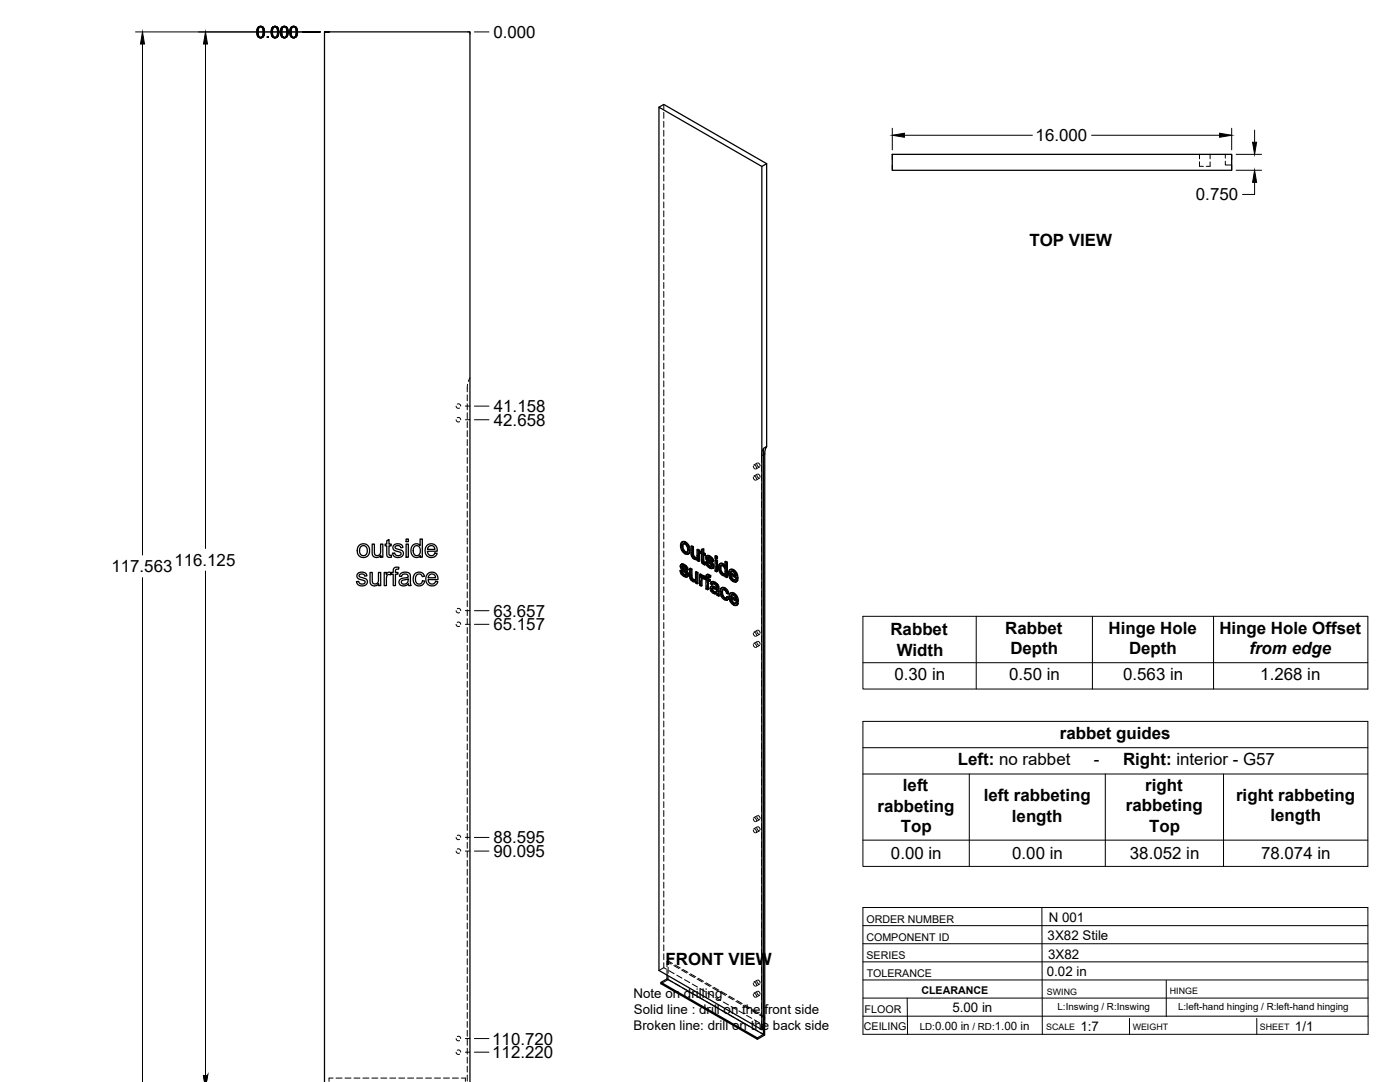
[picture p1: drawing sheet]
<svg xmlns="http://www.w3.org/2000/svg" width="559mm" height="432mm" viewBox="0 0 559 432" stroke-linecap="round" stroke-linejoin="round" font-family="sans-serif">
<!-- layer: Hidden -->
<g fill="none" stroke="#000" stroke-width=".4">
<path d="M264.9 41.7v2M264.9 44.9v2.3M264.9 48.4v2.4M264.9 52v2.4M264.9 55.6v2.4M264.9 59.1v2.4M264.9 62.7v2.4M264.9 66.3v2.4M264.9 69.9v2.3M264.9 73.4v2.4M264.9 77v2.4M478.8 64.6v1.8h1.5"/>
<path d="M478.8 61.6v1.8M483 64.6v1.8h-1.5M483 61.6v1.8M489.1 64.3v1.5h2.5M489.1 61.6v1.5M264.9 80.6v2.4M264.9 84.1v2.4M264.9 87.7v2.4M264.9 91.3v2.4M264.9 94.9v2.3M264.9 98.4v2.4M264.9 102v2.4"/>
<path d="M264.9 105.6v2.4M264.9 109.2v2.3M264.9 112.7v2.4M264.9 116.3v2.4M264.9 119.9v2.3M264.9 123.4v2.4M264.9 127v2.4M264.9 130.6v2.4M264.9 134.2v2.3M264.9 137.7v2.4M186.5 157.6v2.4M186.6 153.4l-.1 3"/>
<path d="M187.6 150.8l-.7 1.4M264.9 141.3v2.4M264.9 144.9v2.4M264.9 148.4v2.4M264.9 152v2.4M264.9 155.6v2.4M264.9 159.2v2.3M182.1 167.5l.4 .8h.9M182.1 162.1l.4 .8 .9-.1M182.5 166.7l1 .1 .4 .7M182.5 161.3l.8-.1 .6 .9M186.5 161.1v2.4"/>
<path d="M186.5 164.7v2.4M186.5 168.3v2.4M186.5 171.9v2.3M186.5 175.4v2.4M186.5 179v2.4M264.9 162.7v2.4M264.9 166.3v2.4M264.9 169.9v2.4M264.9 173.4v2.4M264.9 177v2.4M304.7 178.9l-.7 1.8v4M186.5 182.6v2.4"/>
<path d="M186.5 186.2v2.3M186.5 189.7v2.4M186.5 193.3v2.4M186.5 196.9v2.3M264.9 180.6v2.4M264.9 184.2v2.3M264.9 187.7v2.4M264.9 191.3v2.4M264.9 194.9v2.4M264.9 198.5v2.3M300.7 190.5l.2 .7 .6 .4M300.7 186l.2 .7 .6 .5"/>
<path d="M301.1 190l.6 .4 .2 .8M301.1 185.6l.6 .4 .2 .8M302.1 189.6l.2 .7 .6 .5M302.1 185.2l.2 .7 .6 .5M302.3 189.2l-1.4 .8M302.3 184.8l-1.4 .8M302.6 189.2l.5 .4 .3 .8M302.6 184.7l.5 .5 .3 .7M303.2 190.8l-1.4 .8M303.2 186.3l-1.4 .9M304 185.9v2.3M304 189.4v2.4"/>
<path d="M304 193v2.4M304 196.6v2.3M186.5 200.4v2.4M186.5 204v2.4M186.5 207.6v2.4M186.5 211.2v2.3M186.5 214.7v2.4M186.5 218.3v2.4M264.9 202v2.4M264.9 205.6v2.4M264.9 209.2v2.3M264.9 212.7v2.4"/>
<path d="M264.9 216.3v2.4M264.9 219.9v2.4M271.9 217.6l.5 1.9-.3 .2M272.4 219.5l1.3 1.3-.3 .2M272.5 216.1l-.9 1.6M272.8 217l-.2 .1M272.9 216.9h.8l-.3 .2M273.7 216.9l.8 .9-.3 .2M274.5 217.8l.3 1.4-.3 .2M274.8 219.2l-.1 .8-.5 .4M276.2 217.8v3.4l-.3 .2M278.5 219.2v2.8l-.4 .5"/>
<path d="M279.8 219.9v.6l-.3 .2M280.3 219.1v1.1l-.3 .2M304 200.2v2.3M304 203.7v2.4M304 207.3v2.4M304 210.9v2.3M304 214.4v2.4M304 218v2.4M186.5 221.9v2.4M186.5 225.4v2.4M186.5 229v2.4M186.5 232.6v2.4"/>
<path d="M186.5 236.2v2.3M186.5 239.7v2.4M264.9 223.5v2.3M264.9 227v2.4M264.9 230.6v2.4M264.9 234.2v2.4M264.9 237.7v2.4M271.7 227.6l.5 1.3-.3 .2M271.8 225.8l.2 .6-.3 .2M271.9 225.3l-.4 .6M272 226.4l.4 .7-.3 .1M272.1 225.1l-.5 .4"/>
<path d="M272.2 228.9l1.1 1-.3 .1M272.3 225.9l.3-.2-.1 .2M272.4 227.1l1.6 1.5-.3 .1M272.6 225.8l-.4 .2M272.6 225.7l.6 .2-.3 .2M273.2 225.9l.6 .5-.3 .2M273.3 229.9l.8 .2-.3 .2M273.7 220.8l.9 .3-.3 .2M273.8 226.4l.3 .7-.4 .2M274 229.4h-.2M274 228.6l.2 .5-.3 .2M274 229.4l-.3 .2 .3-.2"/>
<path d="M274.1 227.1l.6 .3M274.2 229.1l-.2 .3M274.5 230.1h-.4M274.5 220.3h-.3M274.9 221l-.3 .1M275.5 226.8l.1 3.3-.3 .2M275.6 230.1l.2 .7-.3 .1M275.8 230.8l.4 .6-.3 .2M276.2 221.2l.2 .6-.3 .2M276.2 231.4l.6 .5-.3 .2M276.4 221.8l.4 .7-.3 .2M276.8 222.5l.6 .5-.3 .1"/>
<path d="M276.8 231.9l.7 .2 .5-.3-.2 .2M277.4 223l.8 .2 .4-.3-.2 .2M277.5 231.5h.1M277.7 231.4l-.4 .2M277.8 231.2l-.3 .3M277.9 228.1v2.7l-.4 .6M278 231.8v.7l-.3 .1M278 232.5l.6 .3M278.1 222.5h.1M278.3 222.5l-.4 .2M278.4 222.3l-.3 .2M278.6 222.9v.6l-.3 .2"/>
<path d="M278.6 223.5l.6 .4M279.5 231.8v1.5l-.3 .2M279.5 233.3l.7 .4M279.5 229v1.6M279.8 220.5l.5 .3-.3 .2M280 220l.3 .2M280.1 230.6l.8-.1-.3 .2M280.1 229.9v.1M280.2 230.6l.3-.2-.2 .2M280.3 220.8l.1 3.4-.4 .1M280.4 224.2l.2 .4-.3 .2M280.4 229.7l-.6 .5"/>
<path d="M280.6 221.3l.3-.2v.4M280.6 224.6l.5 .5-.3 .2M280.9 230.5l.4 .4M280.9 221.1l.6 .4M281.1 225.1l.5 .2M281.2 230.6l.3-.2-.2 .5M281.3 230.9l-.1 .1M281.5 230.8l.6 .3-.3 .2M281.5 230.4l-.3 .5M281.5 230.3l-.3 .2M281.8 230.3l.3 .2M281.9 224.2l.5 1.3-.3 .2"/>
<path d="M282 222.3l.1 .7-.3 .2M282.1 233.6v1.2l-.3 .2M282.1 234.8l.6 .4M282.1 231.1v1.2M282.1 221.9l-.4 .6M282.1 223l.5 .6-.4 .2M282.2 229.4l-.1 1.1-.3 .2M282.3 221.7l-.5 .4M282.3 229.2l-.5 .4M282.4 225.5l1.1 1-.3 .1M282.4 231.6l.3-.2v.4M282.5 222.5l.3-.2-.2 .2"/>
<path d="M282.5 230.2l.4-.2-.2 .2M282.6 223.6l1.5 1.6-.3 .1M282.7 231.4l.7 .5M282.7 222.4l-.3 .1M282.8 222.3l.6 .2-.3 .2M282.9 230l.4 .1-.4 .2M283.3 230.1l.3 .3M283.4 222.5l.6 .5-.3 .2M283.5 226.5l.8 .2-.3 .2M283.7 234.6l.4 1.1-.4 .2M283.8 232.7l.6 .5M283.8 234.1l-.4 .7"/>
<path d="M284 223l.2 .7-.3 .2M284 234l-.5 .3M284.1 235.7l.9 .9-.3 .2M284.1 232.2l-.6 .7M284.1 226h-.1M284.1 225.2l.2 .5-.3 .1M284.2 226l-.3 .2 .2-.2M284.2 232.1l-.4 .2M284.2 223.7l.6 .2M284.3 225.7l-.2 .3M284.4 232.9l.4-.2-.3 .2M284.5 234.7l.2-.1z"/>
<path d="M284.6 234.6l-.1 .1M284.6 226.7h-.3M284.7 234.6l1.6 .5-.3 .2M284.8 232.7l.6 .2-.3 .2M285 236.6l.7 .2-.3 .2M285.4 232.9l.7 .7-.3 .2M285.7 236.8l.7-.1-.4 .2M285.7 226.1v1.5l-.3 .2M285.7 221.7v.9l-.3 .1M285.7 227.6l.7 .4M285.7 223.4v1.5M285.7 222.6l.7 .3"/>
<path d="M286 234.4l.3 .1M286 236.2l-.3 .2M286.1 233.6l.2 .7-.3 .2M286.2 236l-.4 .3M286.3 235.1l-.1 .9-.3 .2M286.3 234.3l-.3 .4M286.4 236.7l.1 .6-.3 .2M286.5 237.3l.6 .4M287.1 226.3l.2 1.3-.3 .2M287.3 225.2l-.2 1.1-.3 .2M287.3 227.6l.6 1.1-.4 .2M287.6 224.9l-.6 .5"/>
<path d="M287.7 235.9l.5 1.9-.3 .2M287.9 228.7l.8 .7-.3 .2M287.9 234.8l-.2 1.1-.3 .2M288 225.6h.7l-.3 .2M288 225.6v.1M288.1 225.6l-.3 .1 .2-.1M288.2 237.8l1.2 1.3-.3 .2M288.2 234.5l-.6 .5M288.6 235.3l-.2 .1M288.7 235.2h.8l-.4 .2M288.7 229.4l.6 .2 .4-.2-.2 .2M288.7 225.6l.8 .8-.4 .2"/>
<path d="M289.4 225.6l.3 .5M289.4 239.1l1 .2M289.5 235.2l.5 .6-.3 .2M289.5 228.9l-.3 .1M289.5 226.4l.3 1.5-.4 .2M289.7 224v2.1l-.3 .2M289.7 229.4v.6l-.3 .1M289.7 230l.6 .3M289.8 227.9l-.2 .8-.5 .4M290 235.8l.3 .8-.3 .2M290 238.6l-.1 .1M290.3 236.6l.6 .3"/>
<path d="M290.3 238l-.6 .8M291.1 228.6l.5 1.9-.3 .2M291.3 238l.5 1.9-.3 .2M291.4 229.3l.4-.1v.4M291.6 230.5l1.3 1.4-.4 .2M291.6 227.2l-.8 1.6M291.6 238.7l.4-.2v.4M291.8 229.2l2.7 1.6M291.8 239.9l1.3 1.3-.3 .2M291.8 236.6l-.8 1.6M292 238.5l2.7 1.6M292 228h-.2"/>
<path d="M292.1 227.9h.7l-.3 .2M292.2 237.4h-.2M292.3 237.2l.8 .1-.4 .2M292.8 227.9l.8 .9-.3 .2M292.9 231.9l1 .2-.3 .2M293.1 237.3l.7 .9-.3 .2M293.4 231.4h.1M293.5 229.6l.4 .2M293.6 231.4l-.3 .1 .2-.1M293.6 228.8l.3 1-.4 .2M293.7 238.9l.4 .2M293.8 238.2l.3 .9-.4 .2"/>
<path d="M293.9 230.9l-.4 .5M294.1 232l-.2 .1M304 221.6v2.4M304 225.1v2.4M304 228.7v2.4M304 232.3v2.4M304 235.9v2.4M304 239.4v2.4M182.1 249.2l.4 .7h.9M182.1 243.7l.4 .8h.9M182.5 248.4h1l.4 .8M182.5 242.9h.8l.6 .8"/>
<path d="M186.5 243.3v2.4M186.5 246.9v2.4M186.5 250.4v2.4M186.5 254v2.4M186.5 257.6v2.4M264.9 241.3v2.4M264.9 244.9v2.4M264.9 248.5v2.3M264.9 252v2.4M264.9 255.6v2.4M264.9 259.2v2.4M293.1 241.2l1 .3-.3 .2"/>
<path d="M293.6 240.8h.1M293.8 240.7l-.1 .1M294 240.3l-.3 .5M294.3 241.4l-.2 .1M300.7 257.2l.2 .7 .6 .5M300.7 252.8l.2 .6 .6 .5M301.1 256.8l.6 .4 .2 .7M301.1 252.3l.6 .4 .2 .8M302.1 256.4l.2 .7 .6 .5M302.1 251.9l.2 .7 .6 .5M302.3 256l-1.4 .8M302.3 251.5l-1.4 .8"/>
<path d="M302.6 255.9l.5 .4 .3 .8M302.6 251.5l.5 .4 .3 .8M303.2 257.5l-1.4 .9M303.2 253.1l-1.4 .8M304 243v2.4M304 246.6v2.4M304 250.1v2.4M304 253.7v2.4M304 257.3v2.4M186.5 261.2v2.3M186.5 264.7v2.4M186.5 268.3v2.4"/>
<path d="M186.5 271.9v2.4M186.5 275.4v2.4M186.5 279v2.4M264.9 262.7v2.4M264.9 266.3v2.4M264.9 269.9v2.4M264.9 273.5v2.3M264.9 277v2.4M304 260.9v2.3M304 264.4v2.4M304 268v2.4M304 271.6v2.4"/>
<path d="M304 275.2v2.3M304 278.7v2.4M186.5 282.6v2.4M186.5 286.2v2.3M186.5 289.7v2.4M186.5 293.3v2.4M186.5 296.9v2.4M264.9 280.6v2.4M264.9 284.2v2.4M264.9 287.8v2.3M264.9 291.3v2.4M264.9 294.9v2.4"/>
<path d="M264.9 298.5v2.3M304 282.3v2.4M304 285.9v2.3M304 289.5v2.3M304 293v2.4M304 296.6v2.4M186.5 300.4v2.4M186.5 304v2.4M186.5 307.6v2.4M186.5 311.2v2.3M186.5 314.7v2.4M186.5 318.3v2.4"/>
<path d="M264.9 302v2.4M264.9 305.6v2.4M264.9 309.2v2.4M264.9 312.8v2.3M264.9 316.3v2.4M264.9 319.9v2.4M304 300.2v2.3M304 303.7v2.4M304 307.3v2.4M304 310.9v2.4M304 314.5v2.3M304 318v2.4"/>
<path d="M182.1 339.6l.4 .8h.9M182.1 334.2l.4 .8h.9M182.5 338.8l1 .1 .4 .7M182.5 333.4h1l.4 .8M186.5 321.9v2.4M186.5 325.5v2.3M186.5 329v2.4M186.5 332.6v2.4M186.5 336.2v2.3M186.5 339.7v2.4M264.9 323.5v2.4M264.9 327v2.4"/>
<path d="M264.9 330.6v2.4M264.9 334.2v2.4M264.9 337.8v2.3M300.7 331.2l.2 .7 .6 .5M300.7 326.7l.2 .7 .6 .5M301.1 330.8l.6 .4 .2 .7M301.1 326.3l.6 .4 .2 .8M302.1 330.4l.2 .6 .6 .5M302.1 325.9l.2 .7 .6 .5M302.3 329.9l-1.4 .9M302.3 325.5l-1.4 .8M302.6 329.9l.5 .4 .3 .8"/>
<path d="M302.6 325.5l.5 .4 .3 .7M303.2 331.5l-1.4 .8M303.2 327.1l-1.4 .8M304 321.6v2.4M304 325.2v2.4M304 328.7v2.4M304 332.3v2.4M304 335.9v2.4M304 339.4v2.4M186.5 343.3v2.4M186.5 346.9v2.4M186.5 350.5v2.3"/>
<path d="M186.5 354v2.4M186.5 357.6v2.4M264.9 341.3v2.4M264.9 344.9v2.4M264.9 348.5v2.4M264.9 352v2.4M264.9 355.6v2.4M264.9 359.2v2.4M304 343v2.4M304 346.6v2.4M304 350.2v2.4M304 353.7v2.4"/>
<path d="M304 357.3v2.4M186.5 361.2v2.4M186.5 364.7v2.4M186.5 368.3v2.4M186.5 371.9v2.4M186.5 375.5v2.3M186.5 379v2.4M264.9 362.8v2.3M264.9 366.3v2.4M264.9 369.9v2.4M264.9 373.5v2.4M264.9 377.1v2.3"/>
<path d="M304 360.9v2.4M304 364.5v2.3M304 368v2.4M304 371.6v2.4M304 375.2v2.3M304 378.8v2.3M186.5 382.6v2.4M186.5 386.2v2.4M186.5 389.7v2.4M186.5 393.3v2.4M186.5 396.9v2.4M264.9 386.2l-1.9 1.1"/>
<path d="M264.9 386.2l1.1 .6M264.9 380.6v2.4M264.9 384.2v2M266.2 387.1v2M266.2 383.8l1.7 .9M266.7 384.8v-1.3l-.5 .3v2.1M266.7 390.9l-2.9 1.7M266.7 386v2.4M266.7 389.6v1.3M266.7 383.5l1.7 1M266.7 390.9l1.7 1M267 387.4l2.1 1.2"/>
<path d="M269 385.3l2 1.2M269.4 385.1l2.1 1.2M269.4 392.5l2.1 1.2M270.1 389.2l2.1 1.2M272.1 387.1l2 1.2M272.5 386.9l2.1 1.1M272.5 394.3l2.1 1.2M273.2 390.9l2.1 1.2M275.1 388.9l2.1 1.2M275.6 388.6l2.1 1.2M275.6 396.1l2.1 1.2M276.3 392.7l2.1 1.2"/>
<path d="M278.3 390.7l2 1.2M278.7 390.4l2.1 1.2M278.7 397.8l2.1 1.2M279.4 394.5l2.1 1.2M281.3 392.5l2.1 1.2M281.8 392.2l2.1 1.2M281.8 399.6l2.1 1.2M282.5 396.3l2.1 1.2M284.4 394.3l2.1 1.1M284.9 394l2.1 1.2M285.6 398.1l2.1 1.2M287.5 396l2.1 1.2"/>
<path d="M288 395.8l2.1 1.2M288.7 399.9l2.1 1.1M290.6 397.8l2.1 1.2M291.1 397.6l2.1 1.1M293.7 399.6l2.1 1.2M294.2 399.3l2 1.2M300.7 396.8l.2 .7 .6 .5M300.7 392.4l.2 .7 .6 .5M301.1 396.4l.6 .4 .2 .8M301.1 391.9l.6 .5 .2 .7M302.1 396l.2 .7 .6 .5M302.1 391.5l.2 .7 .6 .5"/>
<path d="M302.3 395.6l-1.4 .8M302.3 391.1l-1.4 .9M302.6 395.6l.5 .4 .3 .7M302.6 391.1l.5 .4 .3 .8M303.2 397.2l-1.4 .8M303.2 392.7l-1.4 .8M304 382.3v2.4M304 385.9v2.4M304 389.5v2.3M304 393v2.4M304 396.6v2.4M182.1 419.9l.4 .8h.9"/>
<path d="M182.1 414.5l.4 .7h.9M182.5 419.1l1 .1 .4 .7M182.5 413.7h1l.4 .8M186.5 400.5v2.3M186.5 404v2.4M186.5 407.6v2.4M186.5 411.2v2.4M186.5 414.7v2.4M186.5 418.3v2.4M284.9 401.4l2.1 1.2M288 403.2l2.1 1.2M291.1 405l2.1 1.2"/>
<path d="M291.8 401.6l2.1 1.2M294.2 406.8l2 1.1M294.9 403.4l2 1.2M296.8 401.4l2.1 1.2M297.3 401.1l2 1.2M297.3 408.5l2 1.2M298 405.2l2.1 1.2M299.9 403.2l2.1 1.2M300.4 402.9l2.1 1.2M300.4 410.3l2.1 1.2M301.1 407l2 1.2M303 405l1.7 .9 .5-.2"/>
<path d="M303.5 404.7l1.7 1M303.5 412.1l1.7 1M304 407.3v2.8l.7 .5M304 400.2v2.4M304 403.8v2.3M304.2 408.8l1 .6M304.7 409.7l-.7 .4M305.2 405.7v1.3M305.2 408.1v1.3M132.9 430.2h-1.6v1.3M134.1 430.2h2.4M137.7 430.2h2.4"/>
<path d="M141.3 430.2h2.4M144.9 430.2h2.3M148.4 430.2h2.4M152 430.2h2.4M155.6 430.2h2.3M159.2 430.2h2.3M162.7 430.2h2.4M166.3 430.2h2.4M169.9 430.2h2.3M173.4 430.2h2.4M177 430.2h2.4M180.6 430.2h2.4"/>
<path d="M184.1 430.2h1.7v1.3M186.5 421.9v2.4M186.5 425.5v2.3M186.5 429v2.4"/>
</g>
<!-- layer: Visible -->
<g fill="none" stroke="#000" stroke-width=".51">
<path d="M263 42.8l1.9-1.1 41.1 23.6M304.1 66.4l1.9-1.1v112.9M356.2 61.6h135.4v6.4h-135.4zM143.4 217.6a2.63 2.63 0 0 1 4.1 2.1 2.63 2.63 0 0 1-4 2.3 3.3 3.3 0 0 1-.1-4.4zM144.1 218.1l.6-.3a2.06 2.06 0 0 1 1.9 1.6 2.06 2.06 0 0 1-1.1 2.3l-1.1-.1-.7-.9-.1-1.6zM148.5 217.1h.9v2.9a1.32 1.32 0 0 0 1.4 1.8 1.32 1.32 0 0 0 1.1-1.9v-2.8h.9v5.3h-.8v-.8a1.87 1.87 0 0 1-2.2 .8 1.87 1.87 0 0 1-1.3-2zM154.4 215.8l.9-.5v1.8h.8v.7h-.8v3.5l.8 .3 .2 .8h-.7a1.06 1.06 0 0 1-1.2-1.3v-3.3h-.7v-.7h.7zM157.2 217.6l1.5-.6a1.77 1.77 0 0 1 2.1 1.5l-.8 .1a1.13 1.13 0 0 0-1.2-.9 1.13 1.13 0 0 0-1.1 1l1.2 .5a2.13 2.13 0 0 1 2.1 1.2 2.2 2.2 0 0 1-1.6 2.1 2.2 2.2 0 0 1-2.4-.8l-.3-.9 .8-.1a1.21 1.21 0 0 0 1.3 1.2 1.21 1.21 0 0 0 1.2-1.3l-.8-.4a2.34 2.34 0 0 1-2.3-1.3zM162.1 217.1h.9v5.3h-.9zM162.1 215.1h.9v1.1h-.9zM164.7 217.7a1.96 1.96 0 0 1 3 0v-2.6h.9v7.3h-.9v-.7a2.17 2.17 0 0 1-2.6 .5 2.17 2.17 0 0 1-1.1-2.4l.2-1.3zM165.3 218.2l.5-.4a2.02 2.02 0 0 1 2 1.3 2.02 2.02 0 0 1-.4 2.2l-.5 .3a1.99 1.99 0 0 1-2-1.1 1.99 1.99 0 0 1 .4-2.3z"/>
<path d="M170.4 217.7a2.45 2.45 0 0 1 2.9-.4 2.45 2.45 0 0 1 1.2 2.7h-3.9l.2 .9a1.49 1.49 0 0 0 1.4 .8 1.49 1.49 0 0 0 1.4-1l.9 .1-.3 .8a2.66 2.66 0 0 1-3.8 .2 2.66 2.66 0 0 1-.3-3.7zM171.1 218.1l.6-.3a1.42 1.42 0 0 1 1.9 1.4h-3zM272.2 216.3l.9-.2 .6 .2zM272.2 216.3l-.5 .6v1.4l.4 1.4 .7 .9a1.35 1.35 0 0 0 2.1 .3M272.3 218.1l.3 1.4M272.6 219.5l.3-.1 .8 .8-.3 .2zM272.8 217l-.2 .9M272.9 219.4l-.3-1.5-.3 .1 .2-.8 .5-.2 .9 .5 .5 1.5-.2 1.4h-.8M273.4 216.5l1 1a1.83 1.83 0 0 1 1 2M273.7 216.3l1.2 1.3M274.6 217.8l.5 1.9 .3-.2-.2 1.2M275.1 219.7l-.2 1.2 .3-.2-.6 .4"/>
<path d="M275.8 218l.7 .4 .3-.2v3.2M276.5 218.4v3.2l.3-.2 .3 .6M276.8 218.2l-.6-.4-.4 .2 .1 3.4 .9 1.5a1 1 0 0 0 1.5 .2M278.2 219.4l.6 .4 .4-.2v4.3l-.4 .1v-4.2M279.2 219.6l-.7-.4-.3 .2-.1 3.1M280 219.3l.9-.2v1.5M280.6 219.2v1.5l.3-.1 .6 .3M280.9 219.1l-.9 .2v1.1l-.5-.3M142.8 228.9l1.6-.6a1.77 1.77 0 0 1 2.1 1.5l-.9 .1a1.13 1.13 0 0 0-1.1-.9 1.13 1.13 0 0 0-1.1 1l1.1 .5a2.13 2.13 0 0 1 2.1 1.3 2.19 2.19 0 0 1-1.7 2 2.19 2.19 0 0 1-2.4-1.1l-.2-.6 .9-.1a1.21 1.21 0 0 0 1.2 1.2 1.21 1.21 0 0 0 1.2-1.3l-.8-.4a2.29 2.29 0 0 1-2.3-1.4zM147.7 228.5h.9v2.9a1.32 1.32 0 0 0 1.3 1.7 1.32 1.32 0 0 0 1.2-1.8v-2.8h.9v5.2h-.8v-.8a1.87 1.87 0 0 1-2.3 .9 1.87 1.87 0 0 1-1.2-2.1zM153.4 228.5h.8v.8a1.27 1.27 0 0 1 2-.7l.8-.1v-.6a1.5 1.5 0 0 1 .6-1.5 1.5 1.5 0 0 1 1.6 0l-.1 .8a.81 .81 0 0 0-.9 0 .81 .81 0 0 0-.4 .8v.5h1.1v.7h-1.1v4.5h-.8v-4.5h-.8v-.5l-.3 .7-.5-.1a1.23 1.23 0 0 0-1.2 1.6v2.8h-.8zM159.8 229l.8-.5 1.6-.2 .9 .3 .6 .7 .4 4.4h-.9l-.2-.6-1.7 .7a1.63 1.63 0 0 1-2.1-1.6 1.63 1.63 0 0 1 2.1-1.5l.6-.1a.77 .77 0 0 0 1-.8 .77 .77 0 0 0-1-.7 1.28 1.28 0 0 0-1.6 1l-.9-.1z"/>
<path d="M160.4 231.8l1.6-.5a.49 .49 0 0 1 .7-.2 .49 .49 0 0 1 .2 .6 1.43 1.43 0 0 1-1.1 1.4 1.43 1.43 0 0 1-1.6-.8zM165.7 228.9a2.24 2.24 0 0 1 3.7 1.1l-.8 .1a1.44 1.44 0 0 0-1.9-.9 1.44 1.44 0 0 0-.9 1.9l.3 1.3a1.33 1.33 0 0 0 1.5 .6 1.33 1.33 0 0 0 1-1.2l.9 .1-.4 1a2.42 2.42 0 0 1-3.1 .6 2.42 2.42 0 0 1-1-3zM170.6 229.1a2.45 2.45 0 0 1 3-.5 2.45 2.45 0 0 1 1.2 2.7h-3.9l.2 .9a1.48 1.48 0 0 0 1.4 .9 1.48 1.48 0 0 0 1.4-1.1l.9 .1-.4 .8a2.66 2.66 0 0 1-3.7 .3 2.66 2.66 0 0 1-.4-3.7zM171.4 229.5l.7-.4 .9 .1 .7 .6 .2 .8h-3zM271.4 227.8l.6 .2M271.9 225.2l1.3 .1M272 228l.4-.2 .2 .8-.3 .2zM272.1 226.2l.7 .5M272.2 226.5l.2 .3a1.59 1.59 0 0 1 1.7 1.1l.2 .1M272.3 225.1l-.5 .2M272.3 228.8l.7 .6h.8M272.3 225.3l.6 .2 .3-.2 .8 .6"/>
<path d="M272.4 227.8l-.7-.2-.3 .2 .5 1.3 .8 .8a1.24 1.24 0 0 0 1.6 .2M272.4 226.8l1.5 1.4 .4-.2 .4 .7M272.5 225.9l-.1 .1M272.5 226.3l-.1-.3-.3 .2 .1-.2 1 .3 .5 1 .7 .2M272.6 228.6l.7 .7M272.7 225.1l-.9 .2-.3 .9 .6 1 1.6 1.7-.1 .7M272.9 225.5l.7 .6 .4-.2 .5 .7M273 229.4l.6 .2M273.6 226.1l.6 .7 .3-.2 .2 .8-.3 .1-.2-.7M273.7 220.2l.5 .1M273.7 229.6h-.1M273.9 228.2l.4 .6 .4-.1 .1 .7"/>
<path d="M274.3 228.8l.2 .8 .3-.2-.2 .6M274.5 229.6l-.2 .5 .3-.1-.4 .3M275.2 226.9l.7 .4 .3-.2v3.2M275.9 227.3v3.1l.3-.1 .3 .6M275.9 230.5l.3 .6 .3-.2 .4 .4M276.2 231.1l.4 .4h.9M276.2 227.1l-.7-.3-.3 .1 .1 3.6 .9 1.3a1.02 1.02 0 0 0 1.5 .2M276.5 221.6l.3 .6 .3-.2 .5 .4M276.6 231.5l.6 .1M276.8 222.2l.4 .4 .9-.1M277.2 222.6l.6 .1M277.5 231.5l-.3 .1"/>
<path d="M277.6 228.3l.7 .4 .3-.2v4.3l-.3 .2v-4.3M277.7 232v.6l.6 .4M277.7 232.1l-.2 .1M278.1 222.6l-.3 .1M278.1 222.5l-.3 .2M278.3 223.1v.6l.5 .3M278.3 223.1l-.3 .2M278.6 228.5l-.7-.4-.3 .2v2.7l-.4 .6M279.2 229.2l.6 .4 .3-.2v.5l.4-.2M279.8 229.6v.6l.7-.5h.4M280 220l-.5 .1v.6l.5 .3v3.3l.6 .8 .7 .4 .3-.2-.1-.7h-.6M280 230.9l.2 2.8-.3 .2v-2.3"/>
<path d="M280.1 229.4l-.6-.4-.3 .2v4.3l.7 .4M280.2 229.8l.7-.1 .6 .5M280.3 230.6v.1M280.6 220.7l.6 .4 .3-.2v.6l-.3 .2v-.6M280.6 229.9l.6 .5M280.6 224.3l.7 .2M280.7 224.5l.8 .1M280.9 221.5v2.6M281 231.1l-.8-.5-.2 .3 .3-.2-.1 .8M281 231.1l.2-.5v.3l.6 .4v3.7l.6 .4M281.2 221.7l-.6-.4v2.9l.4 .1M281.2 224.8l.1 .7"/>
<path d="M281.2 231l-.2 .1M281.5 230.2l.3 .1M281.6 224.3l.6 .3M282.1 221.8l1.3 .1M282.2 229.4h.9l.6 .4M282.2 224.6l.3-.2 .3 .8-.3 .2zM282.3 222.8l.6 .4M282.4 223.1l.2 .3a1.59 1.59 0 0 1 1.7 1.1l.1 .1M282.4 231.1l.7 .4 .3-.2v.6l-.3 .2v-.6M282.4 221.7l-.4 .2M282.5 229.2l-.5 .2M282.5 225.4l.7 .6h.8"/>
<path d="M282.5 221.8l.5 .3 .4-.2 .7 .6M282.5 224.4l-.6-.2-.3 .1 .4 1.2 .9 1a1.24 1.24 0 0 0 1.6 .2M282.6 223.4l1.5 1.4 .3-.2 .4 .7M282.6 222.5v.1M282.7 222.9l-.1-.3-.3 .2 .1-.2 1 .3 .5 1 .6 .2M282.7 231.8v3.4l-.3 .2v-3.8l.7 .5M282.7 230.2v.7M282.8 229.6l.6 .4 .3-.2-.4 .7 .1-.5M282.8 225.2l.7 .6M282.8 221.7l-.9 .3-.2 .8 .5 1 1.7 1.7-.1 .7M283 222.1l.8 .6 .3-.2 .5 .7M283.1 229.4l-.6-.2-.5 .2-.2 1.3-.6-.3 .3-.2"/>
<path d="M283.2 226l.6 .2M283.3 230.5a.45 .45 0 0 0-.5-.4 .45 .45 0 0 0-.4 .6v.4l.3-.2 .7 .4M283.8 222.7l.5 .7 .3-.2 .2 .7-.3 .2-.2-.7M283.8 234.1l.8-.2 1.4 .5M283.9 226.2h-.1M284.1 235.2l.2 .6 .3-.2 .5 .5M284.1 224.8l.4 .6 .3-.1 .2 .7M284.2 234.9l-.1 .3 .3-.2 .2 .6M284.2 233.9l-.5 .2M284.3 235.8l.5 .5h1h-1M284.3 234.8l-.1 .1M284.4 232.2l.8 .4 .3-.2 .8 .6"/>
<path d="M284.4 234.8h.2a1.11 1.11 0 0 1 1.4 1.2l-.5 .5M284.4 234.8l-.2 .1M284.4 234.8v.2M284.5 225.4l.2 .7 .3-.1-.2 .5M284.5 232.9l-.4 .5a1.05 1.05 0 0 1 1.2-.3 1.05 1.05 0 0 1 .7 1v.6l-1.7-.6M284.6 233.9l-1 .3-.2 .9 .8 1.3 .9 .6a.69 .69 0 0 1 1.1 .5l.6 .4M284.7 226.1l-.2 .6 .3-.2-.5 .3M284.7 232.1l-.8 .2M285.2 232.6l.8 .6 .3-.2 .4 .5M285.4 223.5l.3-.1 .7 .3-.4 .2zM285.4 221.9l.3-.2 .7 .4-.4 .2zM285.4 223.5v4.3l.6 .4"/>
<path d="M285.4 221.9v.8l.6 .4M285.5 232.4l-.8-.3-.9 .2-.3 .6 .6 .5M286 233.2l.4 .5 .3-.2 .2 .6M286.4 223.7v4.3l-.4 .2v-4.3M286.4 222.1v.8l-.4 .2v-.8M286.4 233.7l.2 .6 .3-.2 .1 3M286.6 234.3l.1 3 .3-.2 .1 .6-.3 .2-.1-.6M287.4 226.8l.3 1.5M287.5 224.9h1.2l.6 .5M287.7 225.8l.5-.1 .6 .4 .5 1.1v1.7l-.4 .3-.5-.1M287.7 225.8l-.3 1 .3-.1 .3 1.4M287.7 228.3l.3-.2 .8 .8-.5 .1z"/>
<path d="M287.8 225.7l-.1 .1M287.8 224.7l-.5 .3M288 225.7l-.3 1M288.1 236.5a1.32 1.32 0 0 0 .8 1.5l.5 .5M288.2 234.6l.9 .2 .3-.2 1 1M288.4 237.9l.7 .8h.8M288.4 225.1l.5 .5h.5M288.5 234.4l-.6 .3M288.6 235.3l-.2 1M288.7 224.9l-.9-.2-.4 .3a2.99 2.99 0 0 0 1.9 4.7l.1-.1M288.8 228.9l.4 .1M289.1 234.8l1 1 .3-.2 .5 1.3-.3 .1-.5-1.2"/>
<path d="M289.4 224.2l.6 .3 .3-.1v5.9l-.3 .2v-6M289.4 229.6v.5l.6 .4M289.4 229.6l-.2 .2M289.4 234.6h-1.2a2.56 2.56 0 0 0-.1 3.7l1.1 1.1 .9 .1M290 238.2l.6 .4M290.3 224.4l-.6-.4-.3 .2v2.1l-.5-.7M290.6 237l-.6-.2-.7-1.3a.78 .78 0 0 0-1 0 .78 .78 0 0 0-.2 1l.3-.2 .3 1.4M290.6 238.6l.4-.2-.2 .6-.7 .5zM291 238.4l-.7-.4-.3 .2a.57 .57 0 0 1-.3 .6 .57 .57 0 0 1-.6-.1M291.3 227.4l.8-.1a1.99 1.99 0 0 1 1.9 1.3M291.5 228.8l2 1.2-.7-1.7a.71 .71 0 0 0-.8-.3 .71 .71 0 0 0-.5 .8l.3-.2 1.7 1M291.5 236.8l.7-.1a2.11 2.11 0 0 1 2.1 1.3"/>
<path d="M291.7 238.1l2 1.2-.7-1.6a.72 .72 0 0 0-.8-.3 .72 .72 0 0 0-.5 .7l.3-.1 1.7 .9M291.8 230.6l.8 .9 .8-.1M291.8 229.6l.3 .8M292 228l-.2 .6M292 240l.8 .8h.8M292 238.9l.3 .9M292.2 237.4l-.2 .6M292.5 227.5l1 1a1.88 1.88 0 0 1 1 2.1M292.6 231.5l.6 .1M292.7 236.9l1 1a1.87 1.87 0 0 1 1 2M292.8 227.4l-1.1-.2-.9 1 .3 2.1 1.1 1.5a1.13 1.13 0 0 0 1 .5 1.13 1.13 0 0 0 1-.7l.3-.2M293 236.7l-1.2-.1-.6 .4-.2 .7 .3 2 1.1 1.5a1.11 1.11 0 0 0 1.1 .5 1.11 1.11 0 0 0 .9-.7l.3-.2"/>
<path d="M293.3 231.5l-.1 .1M293.5 231.1l.7 .5M293.7 228.8l.5 1.9 .3-.1-.3 .1M293.9 238.2l.5 1.9 .3-.2-.3 .2M294.2 230.9l-2.8-1.6 .4 1.3 .3-.2 .8 .9M294.5 231.4l-.7 .8M294.5 231.4l-.6-.5-.7 .7M292.8 240.8l.5 .2M293.5 240.9l-.2 .1M293.7 240.5l.7 .5M294.4 240.3l-2.8-1.6 .4 1.3 .3-.2 .8 .8M294.7 240.8l-.7 .8"/>
<path d="M294.7 240.8l-.7-.5-.7 .7M266.2 389.1v1.6l-2.4 1.3v.6l38.5 22.1v-.5l-38.5-22.2M266.2 390.7l38.5 22.1-2.4 1.4M304.7 409.7l.5-.3v-228.3l.2-1.6 .6-1.3-1.3 .7v231.7l-.6 .3-41.1-23.6v-344.5l41.1 23.6v344.5M304.7 410.6v2.2M305.2 409.4v3.7l-2.9 1.6M129.5 431.8v-419.1h58.1v419.1"/>
</g>
<!-- layer: Reference -->
<g fill="none" stroke="#000" stroke-width=".4">
<path d="M129.5 12.7h1.8zM130.4 12.7h-.9h1.8h-1.8v.9M186.7 12.7h.9v.9M356.2 61.6v2.1M356.2 65.8v2.2M491.6 61.6v2.1M491.6 65.8v2.2M185.8 162.1h1.8M185.8 167.5h1.8M185.8 243.7h1.8M185.8 249.2h1.8M185.8 334.2h1.8"/>
<path d="M185.8 339.6h1.8M185.8 414.5h1.8M185.8 419.9h1.8"/>
</g>
<!-- layer: Visible Narrow -->
<path d="M305.2 181.1l-.5 .3M273.3 227.2l-.3 .2M276.2 229.5l-.3 .2M276.8 220.6l-.3 .2M280.9 223.6l-.3 .2M282.7 230.5l-.3 .2M283.5 223.8l-.3 .1M285.2 234.1l-.3 .2M287 234.8l-.4 .2M287 235.8l-.4 .2" fill="none" stroke="#000" stroke-width=".4"/>
<!-- layer: Hidden Narrow -->
<path d="M304.7 181.4l-.7 .5M273.3 228l-.3 .1M275.5 229.4l-.3 .2M276.2 220.5l-.4 .2M277.9 230.4l-.3 .2M278.5 221.5l-.3 .2M280.3 223.2l-.3 .2M282.1 230.1l-.3 .2M283.5 224.6l-.3 .1M285.3 234.8l-.3 .2M286.3 235.4l-.3 .1" fill="none" stroke="#000" stroke-width=".4"/>
<!-- layer: Titleblock -->
<path d="M344.4 362.2h201.6l.1 50.6h-201.7zM344.4 376.6h201.6M344.4 369.4h201.6M415.9 362.2l.1 50.6M344.4 383.9h201.6M344.4 398.3h201.6M344.4 391.1h201.6M362.1 398.3l.1 14.4M465.5 391.3v14.4M344.4 405.5h201.7M450.8 406.4v6.4M501.6 406.4v6.4" fill="none" stroke="#000" stroke-width=".4"/>
<!-- layer: Custom Tables -->
<path d="M344.4 246h201.6v29h-201.6zM389.7 246v29M436 246v29M484.4 246v29M344.4 264.5h201.6M344.4 287.9h201.6v57.9h-201.6zM344.4 298.4h201.6M344.4 308.9h201.6M386.9 308.9v36.9M441.2 308.9v36.9M488.4 308.9v36.9M344.4 335.3h201.6" fill="none" stroke="#000" stroke-width=".4"/>
<!-- layer: FD_Dimensions -->
<g fill="none" stroke="#000" stroke-width=".4">
<path d="M54.1 12.7h73.6M56.9 17.6v203.9M82 17.6v201.3M189.4 12.7h5.8M356.2 51.2v8.6M361 54h51.1M435.7 54h51.1M491.6 51.2v8.6M500.8 51.9v4.9M493.4 61.6h10.2M493.4 67.9h10.2M500.8 72.8v4.8h-4.9"/>
<path d="M189.4 162.1h5.8M189.4 167.5h5.8M56.9 230.5v201.3M82 227.9v201.4M189.4 243.7h5.8M189.4 249.2h5.8M189.4 334.2h5.8M189.4 339.6h5.8M189.4 414.5h5.8M189.4 419.9h5.8"/>
</g>
<g fill="#000" stroke="#000" stroke-width=".4">
<path d="M56.9 12.7l.8 4.9h-1.6zM82 12.7l.8 4.9h-1.6zM356.2 54l4.8-.8v1.6zM486.8 53.2l4.8 .8-4.8 .8zM500 56.8h1.6l-.8 4.8zM500.8 67.9l.8 4.9h-1.6z"/>
<path d="M82.8 429.3l-1.2 2.5h.8zM81.2 429.3h1.6l-1.2 2.5z"/>
<path d="M82.8 429.3l-1.2 2.5h.8zM81.2 429.3h1.6l-1.2 2.5z"/>
</g>
<g font-size="6.7">
<text x="102.3" y="15.1">0.000</text>
<text x="196.9" y="15.1">0.000</text>
<text x="413.4" y="56.3">16.000</text>
<text x="477.4" y="80">0.750</text>
<text x="410.9" y="98.2">TOP VIEW</text>
<text x="197.1" y="164.4">41.158</text>
<text x="197.1" y="169.9">42.658</text>
<text x="69.6" y="225.8">116.125</text>
<text x="44.5" y="228.4">117.563</text>
<text x="197" y="246.1">63.657</text>
<text x="197" y="251.5">65.157</text>
<text x="355.4" y="253.6">Rabbet</text>
<text x="401.2" y="252.9">Rabbet</text>
<text x="442.5" y="252.9">Hinge Hole</text>
<text x="486.7" y="252.9">Hinge Hole Offset</text>
<text x="357.9" y="261.6">Width</text>
<text x="403.3" y="261">Depth</text>
<text x="450.6" y="261">Depth</text>
<text x="498.7" y="261">from edge</text>
<text x="357" y="271.4">0.30 in</text>
<text x="402.8" y="271.4">0.50 in</text>
<text x="448.3" y="271.4">0.563 in</text>
<text x="503" y="271.4">1.268 in</text>
<text x="423" y="294.8">rabbet guides</text>
<text x="382.3" y="305.4">Left: no rabbet</text>
<text x="436.6" y="305.4">-</text>
<text x="448.2" y="305.4">Right: interior - G57</text>
<text x="360.4" y="315.8">left</text>
<text x="457.1" y="315.8">right</text>
<text x="350.3" y="323.9">rabbeting</text>
<text x="392.7" y="319.8">left rabbeting</text>
<text x="449.4" y="323.8">rabbeting</text>
<text x="493.4" y="319.8">right rabbeting</text>
<text x="403.9" y="327.9">length</text>
<text x="507" y="327.8">length</text>
<text x="359.5" y="331.9">Top</text>
<text x="458.6" y="331.9">Top</text>
<text x="196.9" y="336.6">88.595</text>
<text x="196.9" y="342">90.095</text>
<text x="355.6" y="342.9">0.00 in</text>
<text x="404" y="342.9">0.00 in</text>
<text x="451" y="342.9">38.052 in</text>
<text x="503.4" y="342.9">78.074 in</text>
<text x="265.7" y="385.2">FRONT VIEW</text>
<text x="196.5" y="416.8">110.720</text>
<text x="196.5" y="422.3">112.220</text>
</g>
<g font-size="5.3">
<text x="418.6" y="368">N 001</text>
<text x="418.1" y="375.1">3X82 Stile</text>
<text x="418.3" y="382.5">3X82</text>
<text x="417.8" y="389.5">0.02 in</text>
<text x="252.9" y="398.4">Note on drilling</text>
<text x="253" y="404.9">Solid line : drill on the front side</text>
<text x="380.1" y="404">5.00 in</text>
<text x="252.9" y="411.2">Broken line: drill on the back side</text>
<text x="431.3" y="411.5">1:7</text>
<text x="516.9" y="411.5">1/1</text>
</g>
<g font-size="4.6">
<text x="373.2" y="411.2">0.00 in</text>
<text x="397" y="411.2">1.00 in</text>
</g>
<g font-size="4.3">
<text x="345.8" y="368.4">ORDER NUMBER</text>
<text x="345.8" y="375.5">COMPONENT ID</text>
<text x="345.8" y="382.7">SERIES</text>
<text x="345.9" y="389.9">TOLERANCE</text>
<text x="367.7" y="396.7">CLEARANCE</text>
<text x="345.1" y="404.3">FLOOR</text>
<text x="344.8" y="411.1">CEILING</text>
</g>
<g font-size="3.9">
<text x="422.1" y="403.1">L:Inswing / R:Inswing</text>
<text x="470.2" y="403.1">L:left-hand hinging / R:left-hand hinging</text>
<text x="367.1" y="411.2">LD:</text>
<text x="388.2" y="411.2">/ RD:</text>
</g>
<g font-size="3.5">
<text x="417.9" y="397">SWING</text>
<text x="466.9" y="396.9">HINGE</text>
<text x="417.5" y="410.9">SCALE</text>
<text x="452.1" y="410.9">WEIGHT</text>
<text x="502.9" y="410.9">SHEET</text>
</g>
</svg>
